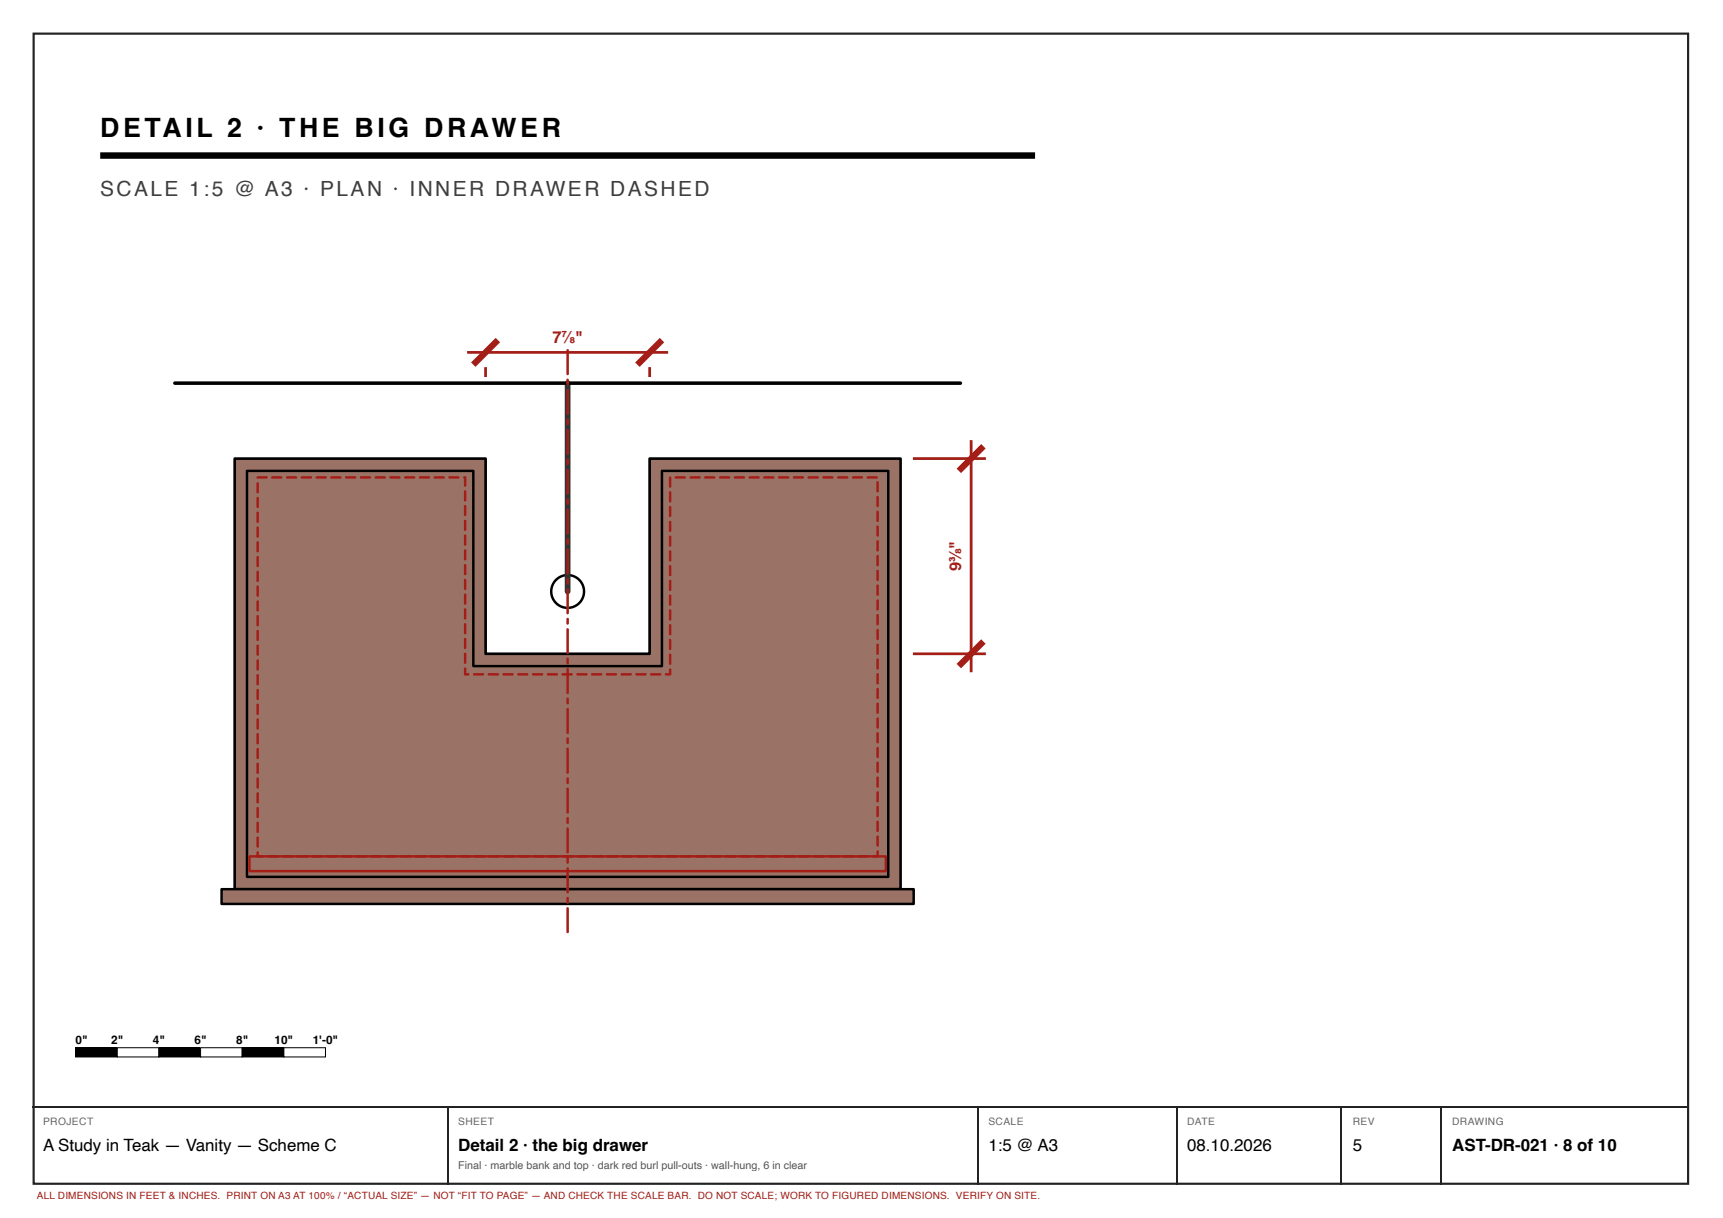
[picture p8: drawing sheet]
<svg xmlns="http://www.w3.org/2000/svg" width="420mm" height="297mm" viewBox="0 0 420 297" stroke-linecap="round" stroke-linejoin="round" font-family="sans-serif">
<path d="M8.2 8.2h403.5v280.5h-403.5z" fill="none" stroke="#222" stroke-width=".53"/>
<path d="M24.4 37.9h228" fill="none" stroke="#000" stroke-width="1.6" stroke-linecap="butt"/>
<path d="M57.2 111.8h61.2v47.6h40v-47.6h61.2v105h-162.4z" fill="#9a7266"/>
<path d="M57.2 111.8h61.2v47.6h40v-47.6h61.2v105h-162.4z" fill="none" stroke="#000" stroke-width=".65"/>
<path d="M60.2 114.8h55.2v47.6h46v-47.6h55.2v99h-156.4z" fill="none" stroke="#000" stroke-width=".6"/>
<path d="M54 216.8h168.8v3.6h-168.8z" fill="#9a7266"/>
<path d="M54 216.8h168.8v3.6h-168.8z" fill="none" stroke="#000" stroke-width=".6"/>
<path d="M66.2 116.2l2.4-.1a.3 .3 0 0 1 .3 .3 .3 .3 0 0 1-.3 .3h-2.3l-.1-.2zM69.8 116.2l2.4-.1a.3 .3 0 0 1 .3 .3 .3 .3 0 0 1-.3 .3h-2.3l-.1-.2zM73.4 116.2l2.4-.1a.3 .3 0 0 1 .3 .3 .3 .3 0 0 1-.3 .3h-2.3l-.1-.2zM77 116.2l2.4-.1a.3 .3 0 0 1 .3 .3 .3 .3 0 0 1-.3 .3h-2.3l-.1-.2zM80.6 116.2l2.4-.1a.3 .3 0 0 1 .3 .3 .3 .3 0 0 1-.3 .3h-2.3l-.1-.2zM84.2 116.2l2.4-.1a.3 .3 0 0 1 .3 .3 .3 .3 0 0 1-.3 .3h-2.3l-.1-.2zM87.8 116.2l2.4-.1a.3 .3 0 0 1 .3 .3 .3 .3 0 0 1-.3 .3h-2.3l-.1-.2zM91.4 116.2l2.4-.1a.3 .3 0 0 1 .3 .3 .3 .3 0 0 1-.3 .3h-2.3l-.1-.2zM95 116.2l2.4-.1a.3 .3 0 0 1 .3 .3 .3 .3 0 0 1-.3 .3h-2.3l-.1-.2zM98.6 116.2l2.4-.1a.3 .3 0 0 1 .3 .3 .3 .3 0 0 1-.3 .3h-2.3l-.1-.2zM102.2 116.2l2.4-.1a.3 .3 0 0 1 .3 .3 .3 .3 0 0 1-.3 .3h-2.3l-.1-.2zM105.8 116.2l2.4-.1a.3 .3 0 0 1 .3 .3 .3 .3 0 0 1-.3 .3h-2.3l-.1-.2zM109.4 116.2l2.4-.1a.3 .3 0 0 1 .3 .3 .3 .3 0 0 1-.3 .3h-2.3l-.1-.2zM113 116.2l.4-.1 .3 .2v2.1a.3 .3 0 0 1-.3 .3 .3 .3 0 0 1-.3-.3v-2h.3v.3h-.3l-.1-.2zM113.2 119.6h.3l.2 .1v2.3a.3 .3 0 0 1-.3 .3 .3 .3 0 0 1-.3-.3zM113.2 123.2h.3l.2 .1v2.3a.3 .3 0 0 1-.3 .3 .3 .3 0 0 1-.3-.3zM113.2 126.8h.3l.2 .1v2.3a.3 .3 0 0 1-.3 .3 .3 .3 0 0 1-.3-.3zM113.2 130.4h.3l.2 .1v2.3a.3 .3 0 0 1-.3 .3 .3 .3 0 0 1-.3-.3zM113.2 134h.3l.2 .1v2.3a.3 .3 0 0 1-.3 .3 .3 .3 0 0 1-.3-.3zM113.2 137.6h.3l.2 .1v2.3a.3 .3 0 0 1-.3 .3 .3 .3 0 0 1-.3-.3zM113.2 141.2h.3l.2 .1v2.3a.3 .3 0 0 1-.3 .3 .3 .3 0 0 1-.3-.3zM113.2 144.8h.3l.2 .1v2.3a.3 .3 0 0 1-.3 .3 .3 .3 0 0 1-.3-.3zM113.2 148.4h.3l.2 .1v2.3a.3 .3 0 0 1-.3 .3 .3 .3 0 0 1-.3-.3zM113.2 152h.3l.2 .1v2.3a.3 .3 0 0 1-.3 .3 .3 .3 0 0 1-.3-.3zM113.2 155.6h.3l.2 .1v2.3a.3 .3 0 0 1-.3 .3 .3 .3 0 0 1-.3-.3zM113.2 159.2h.3l.2 .1v2.3a.3 .3 0 0 1-.3 .3 .3 .3 0 0 1-.3-.3zM113.2 162.8h.3l.2 .2v1.4h-.3v-.3h.8a.3 .3 0 0 1 .3 .3 .3 .3 0 0 1-.3 .3h-.8l-.2-.2zM115.4 164.2l2.4-.1a.3 .3 0 0 1 .3 .3 .3 .3 0 0 1-.3 .3h-2.3l-.1-.2zM119 164.2l2.4-.1a.3 .3 0 0 1 .3 .3 .3 .3 0 0 1-.3 .3h-2.3l-.1-.2zM122.6 164.2l2.4-.1a.3 .3 0 0 1 .3 .3 .3 .3 0 0 1-.3 .3h-2.3l-.1-.2zM126.2 164.2l2.4-.1a.3 .3 0 0 1 .3 .3 .3 .3 0 0 1-.3 .3h-2.3l-.1-.2zM129.8 164.2l2.4-.1a.3 .3 0 0 1 .3 .3 .3 .3 0 0 1-.3 .3h-2.3l-.1-.2zM133.4 164.2l2.4-.1a.3 .3 0 0 1 .3 .3 .3 .3 0 0 1-.3 .3h-2.3l-.1-.2zM137 164.2l2.4-.1a.3 .3 0 0 1 .3 .3 .3 .3 0 0 1-.3 .3h-2.3l-.1-.2zM140.6 164.2l2.4-.1a.3 .3 0 0 1 .3 .3 .3 .3 0 0 1-.3 .3h-2.3l-.1-.2zM144.2 164.2l2.4-.1a.3 .3 0 0 1 .3 .3 .3 .3 0 0 1-.3 .3h-2.3l-.1-.2zM147.8 164.2l2.4-.1a.3 .3 0 0 1 .3 .3 .3 .3 0 0 1-.3 .3h-2.3l-.1-.2zM151.4 164.2l2.4-.1a.3 .3 0 0 1 .3 .3 .3 .3 0 0 1-.3 .3h-2.3l-.1-.2zM155 164.2l2.4-.1a.3 .3 0 0 1 .3 .3 .3 .3 0 0 1-.3 .3h-2.3l-.1-.2zM158.6 164.2l2.4-.1a.3 .3 0 0 1 .3 .3 .3 .3 0 0 1-.3 .3h-2.3l-.1-.2zM163.2 163.1l.3-.1 .2 .2v1.3l-.3 .2h-1a.3 .3 0 0 1-.3-.3 .3 .3 0 0 1 .3-.3h1v.3h-.3zM163.2 159.5l.3-.1 .2 .2v2.2a.3 .3 0 0 1-.3 .3 .3 .3 0 0 1-.3-.3zM163.2 155.9l.3-.1 .2 .2v2.2a.3 .3 0 0 1-.3 .3 .3 .3 0 0 1-.3-.3zM163.2 152.3l.3-.1 .2 .2v2.2a.3 .3 0 0 1-.3 .3 .3 .3 0 0 1-.3-.3zM163.2 148.7l.3-.1 .2 .2v2.2a.3 .3 0 0 1-.3 .3 .3 .3 0 0 1-.3-.3zM163.2 145.1l.3-.1 .2 .2v2.2a.3 .3 0 0 1-.3 .3 .3 .3 0 0 1-.3-.3zM163.2 141.5l.3-.1 .2 .2v2.2a.3 .3 0 0 1-.3 .3 .3 .3 0 0 1-.3-.3zM163.2 137.9l.3-.1 .2 .2v2.2a.3 .3 0 0 1-.3 .3 .3 .3 0 0 1-.3-.3zM163.2 134.3l.3-.1 .2 .2v2.2a.3 .3 0 0 1-.3 .3 .3 .3 0 0 1-.3-.3zM163.2 130.7l.3-.1 .2 .2v2.2a.3 .3 0 0 1-.3 .3 .3 .3 0 0 1-.3-.3zM163.2 127.1l.3-.1 .2 .2v2.2a.3 .3 0 0 1-.3 .3 .3 .3 0 0 1-.3-.3zM163.2 123.5l.3-.1 .2 .2v2.2a.3 .3 0 0 1-.3 .3 .3 .3 0 0 1-.3-.3zM163.2 119.9l.3-.1 .2 .2v2.2a.3 .3 0 0 1-.3 .3 .3 .3 0 0 1-.3-.3zM163.2 116.3l.3-.1 .2 .2v2.2a.3 .3 0 0 1-.3 .3 .3 .3 0 0 1-.3-.3zM164.6 116.2l2.4-.1a.3 .3 0 0 1 .3 .3 .3 .3 0 0 1-.3 .3h-2.3l-.1-.2zM168.2 116.2l2.4-.1a.3 .3 0 0 1 .3 .3 .3 .3 0 0 1-.3 .3h-2.3l-.1-.2zM171.8 116.2l2.4-.1a.3 .3 0 0 1 .3 .3 .3 .3 0 0 1-.3 .3h-2.3l-.1-.2zM175.4 116.2l2.4-.1a.3 .3 0 0 1 .3 .3 .3 .3 0 0 1-.3 .3h-2.3l-.1-.2zM179 116.2l2.4-.1a.3 .3 0 0 1 .3 .3 .3 .3 0 0 1-.3 .3h-2.3l-.1-.2zM182.6 116.2l2.4-.1a.3 .3 0 0 1 .3 .3 .3 .3 0 0 1-.3 .3h-2.3l-.1-.2zM186.2 116.2l2.4-.1a.3 .3 0 0 1 .3 .3 .3 .3 0 0 1-.3 .3h-2.3l-.1-.2zM189.8 116.2l2.4-.1a.3 .3 0 0 1 .3 .3 .3 .3 0 0 1-.3 .3h-2.3l-.1-.2zM193.4 116.2l2.4-.1a.3 .3 0 0 1 .3 .3 .3 .3 0 0 1-.3 .3h-2.3l-.1-.2zM197 116.2l2.4-.1a.3 .3 0 0 1 .3 .3 .3 .3 0 0 1-.3 .3h-2.3l-.1-.2zM200.6 116.2l2.4-.1a.3 .3 0 0 1 .3 .3 .3 .3 0 0 1-.3 .3h-2.3l-.1-.2zM204.2 116.2l2.4-.1a.3 .3 0 0 1 .3 .3 .3 .3 0 0 1-.3 .3h-2.3l-.1-.2zM207.8 116.2l2.4-.1a.3 .3 0 0 1 .3 .3 .3 .3 0 0 1-.3 .3h-2.3l-.1-.2zM211.4 116.2l2.4-.1a.3 .3 0 0 1 .3 .3 .3 .3 0 0 1-.3 .3h-2.3l-.1-.2zM213.8 117.4h.3l.2 .1v2.3a.3 .3 0 0 1-.3 .3 .3 .3 0 0 1-.3-.3zM213.8 121h.3l.2 .1v2.3a.3 .3 0 0 1-.3 .3 .3 .3 0 0 1-.3-.3zM213.8 124.6h.3l.2 .1v2.3a.3 .3 0 0 1-.3 .3 .3 .3 0 0 1-.3-.3zM213.8 128.2h.3l.2 .1v2.3a.3 .3 0 0 1-.3 .3 .3 .3 0 0 1-.3-.3zM213.8 131.8h.3l.2 .1v2.3a.3 .3 0 0 1-.3 .3 .3 .3 0 0 1-.3-.3zM213.8 135.4h.3l.2 .1v2.3a.3 .3 0 0 1-.3 .3 .3 .3 0 0 1-.3-.3zM213.8 139h.3l.2 .1v2.3a.3 .3 0 0 1-.3 .3 .3 .3 0 0 1-.3-.3zM213.8 142.6h.3l.2 .1v2.3a.3 .3 0 0 1-.3 .3 .3 .3 0 0 1-.3-.3zM213.8 146.2h.3l.2 .1v2.3a.3 .3 0 0 1-.3 .3 .3 .3 0 0 1-.3-.3zM213.8 149.8h.3l.2 .1v2.3a.3 .3 0 0 1-.3 .3 .3 .3 0 0 1-.3-.3zM213.8 153.4h.3l.2 .1v2.3a.3 .3 0 0 1-.3 .3 .3 .3 0 0 1-.3-.3zM213.8 157h.3l.2 .1v2.3a.3 .3 0 0 1-.3 .3 .3 .3 0 0 1-.3-.3zM213.8 160.6h.3l.2 .1v2.3a.3 .3 0 0 1-.3 .3 .3 .3 0 0 1-.3-.3zM213.8 164.2h.3l.2 .1v2.3a.3 .3 0 0 1-.3 .3 .3 .3 0 0 1-.3-.3zM213.8 167.8h.3l.2 .1v2.3a.3 .3 0 0 1-.3 .3 .3 .3 0 0 1-.3-.3zM213.8 171.4h.3l.2 .1v2.3a.3 .3 0 0 1-.3 .3 .3 .3 0 0 1-.3-.3zM213.8 175h.3l.2 .1v2.3a.3 .3 0 0 1-.3 .3 .3 .3 0 0 1-.3-.3zM213.8 178.6h.3l.2 .1v2.3a.3 .3 0 0 1-.3 .3 .3 .3 0 0 1-.3-.3zM213.8 182.2h.3l.2 .1v2.3a.3 .3 0 0 1-.3 .3 .3 .3 0 0 1-.3-.3zM213.8 185.8h.3l.2 .1v2.3a.3 .3 0 0 1-.3 .3 .3 .3 0 0 1-.3-.3zM213.8 189.4h.3l.2 .1v2.3a.3 .3 0 0 1-.3 .3 .3 .3 0 0 1-.3-.3zM213.8 193h.3l.2 .1v2.3a.3 .3 0 0 1-.3 .3 .3 .3 0 0 1-.3-.3zM213.8 196.6h.3l.2 .1v2.3a.3 .3 0 0 1-.3 .3 .3 .3 0 0 1-.3-.3zM213.8 200.2h.3l.2 .1v2.3a.3 .3 0 0 1-.3 .3 .3 .3 0 0 1-.3-.3zM213.8 203.8h.3l.2 .1v2.3a.3 .3 0 0 1-.3 .3 .3 .3 0 0 1-.3-.3zM213.8 207.4h.3l.2 .1v1.4l-.3 .2h-.9a.3 .3 0 0 1-.3-.3 .3 .3 0 0 1 .3-.3h.9v.3h-.3zM209.3 208.6l2.3-.1a.3 .3 0 0 1 .3 .3 .3 .3 0 0 1-.3 .3h-2.2l-.2-.2zM205.7 208.6l2.3-.1a.3 .3 0 0 1 .3 .3 .3 .3 0 0 1-.3 .3h-2.2l-.2-.2zM202.1 208.6l2.3-.1a.3 .3 0 0 1 .3 .3 .3 .3 0 0 1-.3 .3h-2.2l-.2-.2zM198.5 208.6l2.3-.1a.3 .3 0 0 1 .3 .3 .3 .3 0 0 1-.3 .3h-2.2l-.2-.2zM194.9 208.6l2.3-.1a.3 .3 0 0 1 .3 .3 .3 .3 0 0 1-.3 .3h-2.2l-.2-.2zM191.3 208.6l2.3-.1a.3 .3 0 0 1 .3 .3 .3 .3 0 0 1-.3 .3h-2.2l-.2-.2zM187.7 208.6l2.3-.1a.3 .3 0 0 1 .3 .3 .3 .3 0 0 1-.3 .3h-2.2l-.2-.2zM184.1 208.6l2.3-.1a.3 .3 0 0 1 .3 .3 .3 .3 0 0 1-.3 .3h-2.2l-.2-.2zM180.5 208.6l2.3-.1a.3 .3 0 0 1 .3 .3 .3 .3 0 0 1-.3 .3h-2.2l-.2-.2zM176.9 208.6l2.3-.1a.3 .3 0 0 1 .3 .3 .3 .3 0 0 1-.3 .3h-2.2l-.2-.2zM173.3 208.6l2.3-.1a.3 .3 0 0 1 .3 .3 .3 .3 0 0 1-.3 .3h-2.2l-.2-.2zM169.7 208.6l2.3-.1a.3 .3 0 0 1 .3 .3 .3 .3 0 0 1-.3 .3h-2.2l-.2-.2zM166.1 208.6l2.3-.1a.3 .3 0 0 1 .3 .3 .3 .3 0 0 1-.3 .3h-2.2l-.2-.2zM162.5 208.6l2.3-.1a.3 .3 0 0 1 .3 .3 .3 .3 0 0 1-.3 .3h-2.2l-.2-.2zM158.9 208.6l2.3-.1a.3 .3 0 0 1 .3 .3 .3 .3 0 0 1-.3 .3h-2.2l-.2-.2zM155.3 208.6l2.3-.1a.3 .3 0 0 1 .3 .3 .3 .3 0 0 1-.3 .3h-2.2l-.2-.2zM151.7 208.6l2.3-.1a.3 .3 0 0 1 .3 .3 .3 .3 0 0 1-.3 .3h-2.2l-.2-.2zM148.1 208.6l2.3-.1a.3 .3 0 0 1 .3 .3 .3 .3 0 0 1-.3 .3h-2.2l-.2-.2zM144.5 208.6l2.3-.1a.3 .3 0 0 1 .3 .3 .3 .3 0 0 1-.3 .3h-2.2l-.2-.2zM140.9 208.6l2.3-.1a.3 .3 0 0 1 .3 .3 .3 .3 0 0 1-.3 .3h-2.2l-.2-.2zM137.3 208.6l2.3-.1a.3 .3 0 0 1 .3 .3 .3 .3 0 0 1-.3 .3h-2.2l-.2-.2zM133.7 208.6l2.3-.1a.3 .3 0 0 1 .3 .3 .3 .3 0 0 1-.3 .3h-2.2l-.2-.2zM130.1 208.6l2.3-.1a.3 .3 0 0 1 .3 .3 .3 .3 0 0 1-.3 .3h-2.2l-.2-.2zM126.5 208.6l2.3-.1a.3 .3 0 0 1 .3 .3 .3 .3 0 0 1-.3 .3h-2.2l-.2-.2zM122.9 208.6l2.3-.1a.3 .3 0 0 1 .3 .3 .3 .3 0 0 1-.3 .3h-2.2l-.2-.2zM119.3 208.6l2.3-.1a.3 .3 0 0 1 .3 .3 .3 .3 0 0 1-.3 .3h-2.2l-.2-.2zM115.7 208.6l2.3-.1a.3 .3 0 0 1 .3 .3 .3 .3 0 0 1-.3 .3h-2.2l-.2-.2zM112.1 208.6l2.3-.1a.3 .3 0 0 1 .3 .3 .3 .3 0 0 1-.3 .3h-2.2l-.2-.2zM108.5 208.6l2.3-.1a.3 .3 0 0 1 .3 .3 .3 .3 0 0 1-.3 .3h-2.2l-.2-.2zM104.9 208.6l2.3-.1a.3 .3 0 0 1 .3 .3 .3 .3 0 0 1-.3 .3h-2.2l-.2-.2zM101.3 208.6l2.3-.1a.3 .3 0 0 1 .3 .3 .3 .3 0 0 1-.3 .3h-2.2l-.2-.2zM97.7 208.6l2.3-.1a.3 .3 0 0 1 .3 .3 .3 .3 0 0 1-.3 .3h-2.2l-.2-.2zM94.1 208.6l2.3-.1a.3 .3 0 0 1 .3 .3 .3 .3 0 0 1-.3 .3h-2.2l-.2-.2zM90.5 208.6l2.3-.1a.3 .3 0 0 1 .3 .3 .3 .3 0 0 1-.3 .3h-2.2l-.2-.2zM86.9 208.6l2.3-.1a.3 .3 0 0 1 .3 .3 .3 .3 0 0 1-.3 .3h-2.2l-.2-.2zM83.3 208.6l2.3-.1a.3 .3 0 0 1 .3 .3 .3 .3 0 0 1-.3 .3h-2.2l-.2-.2zM79.7 208.6l2.3-.1a.3 .3 0 0 1 .3 .3 .3 .3 0 0 1-.3 .3h-2.2l-.2-.2zM76.1 208.6l2.3-.1a.3 .3 0 0 1 .3 .3 .3 .3 0 0 1-.3 .3h-2.2l-.2-.2zM72.5 208.6l2.3-.1a.3 .3 0 0 1 .3 .3 .3 .3 0 0 1-.3 .3h-2.2l-.2-.2zM68.9 208.6l2.3-.1a.3 .3 0 0 1 .3 .3 .3 .3 0 0 1-.3 .3h-2.2l-.2-.2zM65.3 208.6l2.3-.1a.3 .3 0 0 1 .3 .3 .3 .3 0 0 1-.3 .3h-2.2l-.2-.2zM62.6 207.7l.4-.1 .1 .3v.9h-.3v-.3h1.2a.3 .3 0 0 1 .3 .3 .3 .3 0 0 1-.3 .3l-1.4-.1zM62.6 204.1l.4-.1 .1 .2v2.2a.3 .3 0 0 1-.3 .3 .3 .3 0 0 1-.3-.3zM62.6 200.5l.4-.1 .1 .2v2.2a.3 .3 0 0 1-.3 .3 .3 .3 0 0 1-.3-.3zM62.6 196.9l.4-.1 .1 .2v2.2a.3 .3 0 0 1-.3 .3 .3 .3 0 0 1-.3-.3zM62.6 193.3l.4-.1 .1 .2v2.2a.3 .3 0 0 1-.3 .3 .3 .3 0 0 1-.3-.3zM62.6 189.7l.4-.1 .1 .2v2.2a.3 .3 0 0 1-.3 .3 .3 .3 0 0 1-.3-.3zM62.6 186.1l.4-.1 .1 .2v2.2a.3 .3 0 0 1-.3 .3 .3 .3 0 0 1-.3-.3zM62.6 182.5l.4-.1 .1 .2v2.2a.3 .3 0 0 1-.3 .3 .3 .3 0 0 1-.3-.3zM62.6 178.9l.4-.1 .1 .2v2.2a.3 .3 0 0 1-.3 .3 .3 .3 0 0 1-.3-.3zM62.6 175.3l.4-.1 .1 .2v2.2a.3 .3 0 0 1-.3 .3 .3 .3 0 0 1-.3-.3zM62.6 171.7l.4-.1 .1 .2v2.2a.3 .3 0 0 1-.3 .3 .3 .3 0 0 1-.3-.3zM62.6 168.1l.4-.1 .1 .2v2.2a.3 .3 0 0 1-.3 .3 .3 .3 0 0 1-.3-.3zM62.6 164.5l.4-.1 .1 .2v2.2a.3 .3 0 0 1-.3 .3 .3 .3 0 0 1-.3-.3zM62.6 160.9l.4-.1 .1 .2v2.2a.3 .3 0 0 1-.3 .3 .3 .3 0 0 1-.3-.3zM62.6 157.3l.4-.1 .1 .2v2.2a.3 .3 0 0 1-.3 .3 .3 .3 0 0 1-.3-.3zM62.6 153.7l.4-.1 .1 .2v2.2a.3 .3 0 0 1-.3 .3 .3 .3 0 0 1-.3-.3zM62.6 150.1l.4-.1 .1 .2v2.2a.3 .3 0 0 1-.3 .3 .3 .3 0 0 1-.3-.3zM62.6 146.5l.4-.1 .1 .2v2.2a.3 .3 0 0 1-.3 .3 .3 .3 0 0 1-.3-.3zM62.6 142.9l.4-.1 .1 .2v2.2a.3 .3 0 0 1-.3 .3 .3 .3 0 0 1-.3-.3zM62.6 139.3l.4-.1 .1 .2v2.2a.3 .3 0 0 1-.3 .3 .3 .3 0 0 1-.3-.3zM62.6 135.7l.4-.1 .1 .2v2.2a.3 .3 0 0 1-.3 .3 .3 .3 0 0 1-.3-.3zM62.6 132.1l.4-.1 .1 .2v2.2a.3 .3 0 0 1-.3 .3 .3 .3 0 0 1-.3-.3zM62.6 128.5l.4-.1 .1 .2v2.2a.3 .3 0 0 1-.3 .3 .3 .3 0 0 1-.3-.3zM62.6 124.9l.4-.1 .1 .2v2.2a.3 .3 0 0 1-.3 .3 .3 .3 0 0 1-.3-.3zM62.6 121.3l.4-.1 .1 .2v2.2a.3 .3 0 0 1-.3 .3 .3 .3 0 0 1-.3-.3zM62.6 117.7l.4-.1 .1 .2v2.2a.3 .3 0 0 1-.3 .3 .3 .3 0 0 1-.3-.3zM62.6 116.2l2.4-.1a.3 .3 0 0 1 .3 .3 .3 .3 0 0 1-.3 .3h-2.3l-.1-.2z" fill="#a51d17"/>
<path d="M60.8 208.8h155.2v3.6h-155.2z" fill="none" stroke="#a51d17" stroke-width=".6"/>
<circle cx="138.4" cy="144.2" r="4" fill="#fff"/>
<circle cx="138.4" cy="144.2" r="4" fill="none" stroke="#000" stroke-width=".6"/>
<path d="M138.4 93.4v50.8" fill="none" stroke="#333" stroke-width="1.4"/>
<path d="M42.6 93.4h191.6" fill="none" stroke="#000" stroke-width=".86"/>
<path d="M138.2 85.2h.3l.2 .2v5.8a.3 .3 0 0 1-.3 .3 .3 .3 0 0 1-.3-.3zM138.2 92.4h.3l.2 .1v1.2a.3 .3 0 0 1-.3 .3 .3 .3 0 0 1-.3-.3zM138.2 94.9h.3l.2 .3v5.7a.3 .3 0 0 1-.3 .3 .3 .3 0 0 1-.3-.3zM138.2 102.1h.3l.2 .1v1.2a.3 .3 0 0 1-.3 .3 .3 .3 0 0 1-.3-.3zM138.2 104.7l.3-.1 .2 .3v5.7a.3 .3 0 0 1-.3 .3 .3 .3 0 0 1-.3-.3zM138.2 111.9l.3-.1 .2 .2v1.2a.3 .3 0 0 1-.3 .3 .3 .3 0 0 1-.3-.3zM138.2 114.4l.3-.1 .2 .3v5.8a.3 .3 0 0 1-.3 .3 .3 .3 0 0 1-.3-.3zM138.2 121.6l.3-.1 .2 .2v1.2a.3 .3 0 0 1-.3 .3 .3 .3 0 0 1-.3-.3zM138.2 124.1l.3-.1 .2 .3v5.8a.3 .3 0 0 1-.3 .3 .3 .3 0 0 1-.3-.3zM138.2 131.3l.3-.1 .2 .2v1.2a.3 .3 0 0 1-.3 .3 .3 .3 0 0 1-.3-.3zM138.2 133.8h.3l.2 .2v5.8a.3 .3 0 0 1-.3 .3 .3 .3 0 0 1-.3-.3zM138.2 141h.3l.2 .1v1.2a.3 .3 0 0 1-.3 .3 .3 .3 0 0 1-.3-.3zM138.2 143.5h.3l.2 .2v5.8a.3 .3 0 0 1-.3 .3 .3 .3 0 0 1-.3-.3zM138.2 150.7h.3l.2 .1v1.2a.3 .3 0 0 1-.3 .3 .3 .3 0 0 1-.3-.3zM138.2 153.3l.3-.1 .2 .3v5.7a.3 .3 0 0 1-.3 .3 .3 .3 0 0 1-.3-.3zM138.2 160.5l.3-.1 .2 .2v1.1a.3 .3 0 0 1-.3 .3 .3 .3 0 0 1-.3-.3zM138.2 163l.3-.1 .2 .3v5.7a.3 .3 0 0 1-.3 .3 .3 .3 0 0 1-.3-.3zM138.2 170.2l.3-.1 .2 .2v1.2a.3 .3 0 0 1-.3 .3 .3 .3 0 0 1-.3-.3zM138.2 172.7l.3-.1 .2 .3v5.8a.3 .3 0 0 1-.3 .3 .3 .3 0 0 1-.3-.3zM138.2 179.9l.3-.1 .2 .2v1.2a.3 .3 0 0 1-.3 .3 .3 .3 0 0 1-.3-.3zM138.2 182.4h.3l.2 .2v5.8a.3 .3 0 0 1-.3 .3 .3 .3 0 0 1-.3-.3zM138.2 189.6h.3l.2 .1v1.2a.3 .3 0 0 1-.3 .3 .3 .3 0 0 1-.3-.3zM138.2 192.1h.3l.2 .2v5.8a.3 .3 0 0 1-.3 .3 .3 .3 0 0 1-.3-.3zM138.2 199.3h.3l.2 .1v1.2a.3 .3 0 0 1-.3 .3 .3 .3 0 0 1-.3-.3zM138.2 201.9l.3-.1 .2 .3v5.7a.3 .3 0 0 1-.3 .3 .3 .3 0 0 1-.3-.3zM138.2 209.1l.3-.1 .2 .2v1.1a.3 .3 0 0 1-.3 .3 .3 .3 0 0 1-.3-.3zM138.2 211.6l.3-.1 .2 .3v5.7a.3 .3 0 0 1-.3 .3 .3 .3 0 0 1-.3-.3zM138.2 218.8l.3-.1 .2 .2v1.2a.3 .3 0 0 1-.3 .3 .3 .3 0 0 1-.3-.3zM138.2 221.3l.3-.1 .2 .3v5.8a.3 .3 0 0 1-.3 .3 .3 .3 0 0 1-.3-.3z" fill="#a51d17"/>
<path d="M113.9 85.9h49M118.4 89.5v2.4M158.4 89.5v2.4M222.6 111.8h17.8M236.8 107.3v56.6M222.6 159.4h17.8" fill="none" stroke="#a51d17" stroke-width=".66" stroke-linecap="butt"/>
<path d="M121.4 82.9l-6 6M161.4 82.9l-6 6M239.8 108.8l-6 6M239.8 156.4l-6 6" fill="none" stroke="#a51d17" stroke-width="1.5" stroke-linecap="butt"/>
<path d="M18.4 255.5h10.2v2.2h-10.2z" fill="#000"/>
<path d="M18.4 255.5h10.2v2.2h-10.2z" fill="none" stroke="#000" stroke-width=".25"/>
<path d="M28.6 255.5h10.2v2.2h-10.2z" fill="#fff"/>
<path d="M28.6 255.5h10.2v2.2h-10.2zM38.8 255.5h10.1v2.2h-10.1z" fill="none" stroke="#000" stroke-width=".25"/>
<path d="M38.8 255.5h10.1v2.2h-10.1z" fill="#000"/>
<path d="M48.9 255.5h10.2v2.2h-10.2z" fill="#fff"/>
<path d="M48.9 255.5h10.2v2.2h-10.2zM59.1 255.5h10.1v2.2h-10.1z" fill="none" stroke="#000" stroke-width=".25"/>
<path d="M59.1 255.5h10.1v2.2h-10.1z" fill="#000"/>
<path d="M69.2 255.5h10.2v2.2h-10.2z" fill="#fff"/>
<path d="M69.2 255.5h10.2v2.2h-10.2z" fill="none" stroke="#000" stroke-width=".25"/>
<path d="M7.9 270h404.1M109.1 270.1v18.8M238.5 270.1v18.8M286.9 270.1v18.8M327.2 270.1v18.8M351.5 270.1v18.8" fill="none" stroke="#222" stroke-width=".26"/>
<text font-size="6.5" x="24.4" y="33.4">DETAIL 2 · THE BIG DRAWER</text>
<text font-size="5.1" fill="#3d3d3d" x="24.4" y="47.8">SCALE 1:5 @ A3 · PLAN · INNER DRAWER DASHED</text>
<g font-size="4.1">
<text x="10.5" y="280.7">A Study in Teak — Vanity — Scheme C</text>
<text x="111.8" y="280.7">Detail 2 · the big drawer</text>
<text x="241" y="280.7">1:5 @ A3</text>
<text x="289.5" y="280.7">08.10.2026</text>
<text x="329.9" y="280.7">5</text>
<text x="354.1" y="280.7">AST-DR-021 · 8 of 10</text>
</g>
<g font-size="4" fill="#a51d17">
<text x="134.7" y="83.5">7⅞&quot;</text>
<text x="234.4" y="139.3" transform="rotate(-90 234.4 139.3)">9⅜&quot;</text>
</g>
<g font-size="2.9">
<text x="18.4" y="254.5">0&quot;</text>
<text x="27.1" y="254.5">2&quot;</text>
<text x="37.3" y="254.5">4&quot;</text>
<text x="47.4" y="254.5">6&quot;</text>
<text x="57.6" y="254.5">8&quot;</text>
<text x="66.9" y="254.5">10&quot;</text>
<text x="76.3" y="254.5">1'-0&quot;</text>
</g>
<text font-size="2.6" fill="#555" x="111.8" y="285">Final · marble bank and top · dark red burl pull-outs · wall-hung, 6 in clear</text>
<g font-size="2.5" fill="#666">
<text x="10.5" y="274.4">PROJECT</text>
<text x="111.8" y="274.4">SHEET</text>
<text x="241" y="274.4">SCALE</text>
<text x="289.5" y="274.4">DATE</text>
<text x="329.9" y="274.4">REV</text>
<text x="354.1" y="274.4">DRAWING</text>
</g>
<text font-size="2.4" fill="#a51d17" x="9" y="292.4">ALL DIMENSIONS IN FEET &amp; INCHES. PRINT ON A3 AT 100% / “ACTUAL SIZE” — NOT “FIT TO PAGE” — AND CHECK THE SCALE BAR. DO NOT SCALE; WORK TO FIGURED DIMENSIONS. VERIFY ON SITE.</text>
</svg>
